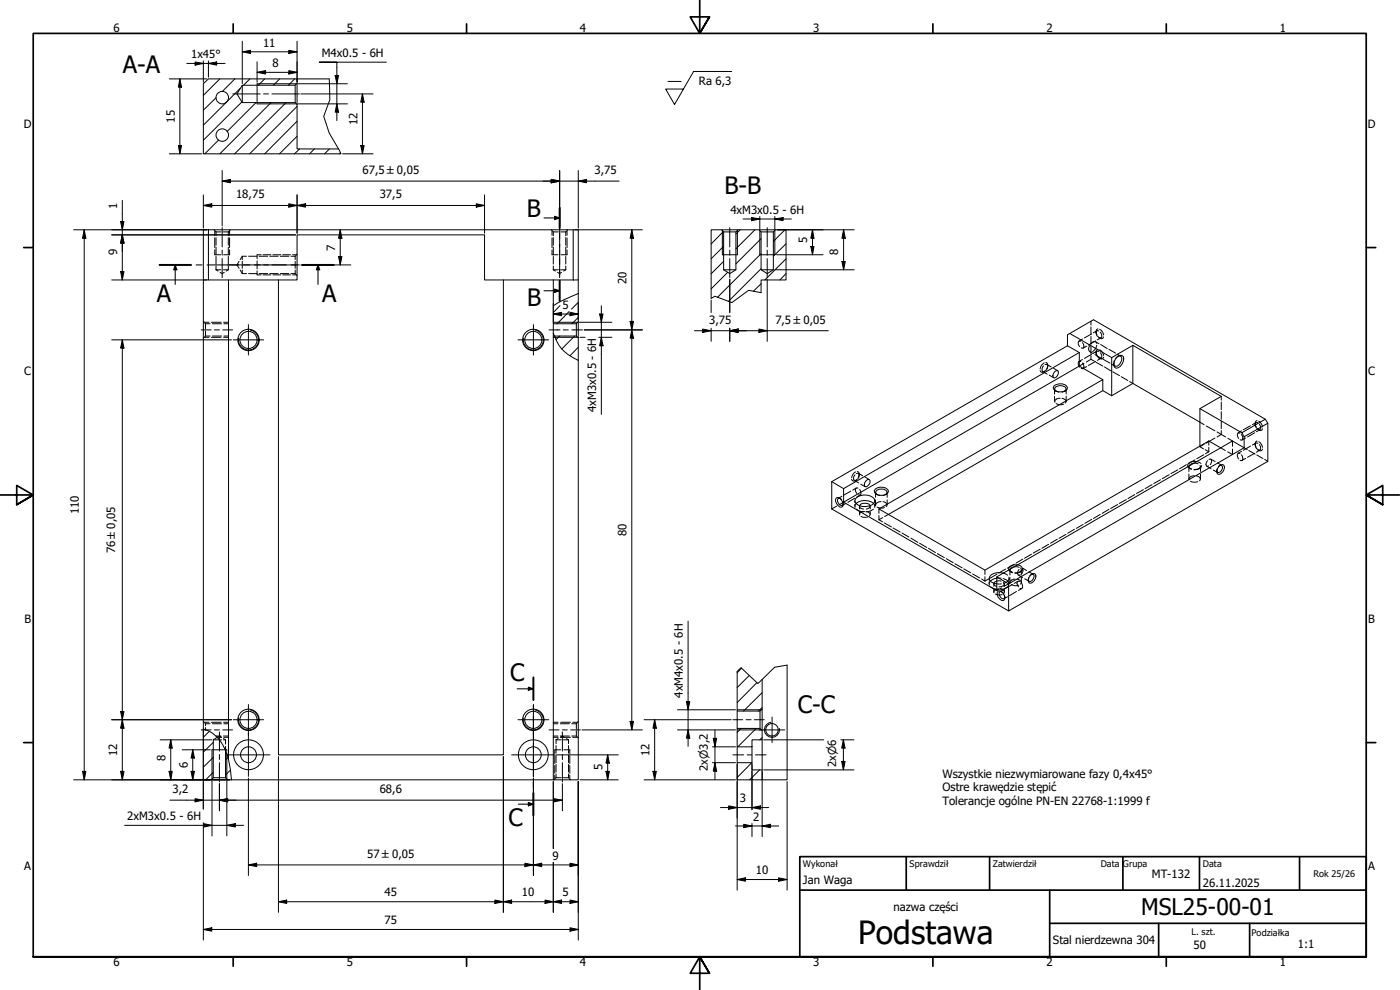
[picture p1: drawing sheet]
<svg xmlns="http://www.w3.org/2000/svg" width="420mm" height="297mm" viewBox="0 0 420 297" stroke-linecap="round" stroke-linejoin="round" font-family="sans-serif">
<!-- layer: Hatch (ISO) -->
<g fill="none" stroke="#000" stroke-width=".3">
<path d="M64.8 29.3l-3.8 3.8M66 23.7l-5 4.9M70.5 23.7l-3.8 3.8M72.1 26.5l-11.1 11.1M72.6 30.6l-11.6 11.5M75 23.7l-1.9 1.9M76.8 30.8l-8.7 8.7M79.4 23.7l-1.9 1.9M81.3 30.8l-15.3 15.4M83.9 23.7l-1.9 1.9M85.9 30.8l-15.5 15.4M88.5 23.7l-1.9 1.9"/>
<path d="M89.2 36.4l-9.8 9.8M89.2 31.9l-14.3 14.3M65.6 42l-4.1 4.2M89.2 40.9l-5.3 5.3M89.9 44.7l-1.5 1.5M94.4 44.7l-1.5 1.5M98.9 44.7l-1.5 1.5M102.2 45.8l-.3 .4M217.1 69.5l-3.7 3.7M217.2 78.4l-3.8 3.8M217.2 73.9l-3.8 3.7M222.1 68.9l-1.2 1.3"/>
<path d="M226.6 68.9l-5.7 5.8M228.4 76.1l-13.1 13.1M228.4 71.6l-7.5 7.6M235.6 68.9l-3.5 3.5M235.9 77.6l-6.3 6.4M235.9 73.1l-3.8 3.8M168.1 91.7l-2 2.1M170.8 93.5l-3.6 3.6M173.5 95.2l-1.9 1.9M173.5 90.7l-2 2.1M218.4 81.7l-5 5M228.4 85.1l-2.3 2.3"/>
<path d="M228.4 80.6l-9.8 9.8M235.9 82.1l-1.8 1.9M168 100.8l-1.1 1.1M172.5 100.8l-3.9 3.9M173.5 104.2l-2.4 2.5M62.8 219.4l-1.8 1.8M222.4 218.6l-1.2 1.2M222.6 200.5l-1.4 1.4M224.9 202.7l-3.7 3.6M226.9 218.6l-5.5 5.5M227.1 204.8l-5.9 6M228.7 212.3l-1.1 1"/>
<path d="M228.7 207.8l-5.6 5.5M64 231.7l-2.3 2.3M64 227.3l-3 2.9M64 222.7l-3 3M68.4 227.3l-.7 .7M69.2 231.1l-1.5 1.4M225.6 228.8l-4.4 4.5M228 231l-3 3M228.7 221.3l-.7 .7"/>
</g>
<!-- layer: Break Line (ISO) -->
<path d="M98.8 23.7l.2 6.2-1.8 5 1.6 5 3.5 6.3M166.1 100a12.1 12.1 0 0 0 7.4 8.1M173.5 88.1a38.4 38.4 0 0 0-7.4 3.6M228.4 87.8l-3.7-.7-5.1 3.7-5-1.9-1.2 .6M236.2 199.6l-3.7 .6-5 4.9-5.1-4.8-1.2 1.2M61 218.7a10.4 10.4 0 0 1 7.1 7.7l1.1 4.5 .3 3.1" fill="none" stroke="#000" stroke-width=".3"/>
<!-- layer: Hidden (ISO) -->
<g fill="none" stroke="#000" stroke-width=".3">
<path d="M64.3 68.9l.2 .2v1.5M64.5 75v1.4h1.7M64.5 71.4v2.9M64.6 69.4l.2 .2M64.8 69.6h1.5M64.8 69.6v1.1M64.8 71.3v2.3M64.8 74.2v2.2M64.8 76.9v2.3M64.8 79.8v1.1M67.1 69.6h1.4M68.5 69.6v1.1"/>
<path d="M68.5 71.3v2.3M68.5 74.2v2.2M68.5 76.9v2.3M68.5 79.8v1.1M68.7 69.4l-.2 .2M68.9 75v1.4h-1.8M68.9 71.4v2.9M69.2 68.9l-.3 .2v1.5M71.8 78.4l-.7 1.1 .7 1M72.7 78.4v2.1M72.7 76.9l-.6 1M74 76.9h-1.3v1"/>
<path d="M74.6 76.9h2.6M77.2 78.3v2.4M77.8 76.9h2.5M78.4 76.4h-1.2v1.2M78.9 76.4h2.4M81 76.9h2.5M81.9 76.4h2.4M84.1 76.9h2.6M84.8 76.4h2.4M87.3 76.9h1.3M87.8 76.4h1.2M88.6 78.4v2.1"/>
<path d="M88.8 76.7l-.2 .2v1M89.2 76.2l-.2 .3M165.5 68.9l.2 .2v1.5M165.7 75v1.4h1.7M165.7 71.4v2.9M165.9 69.4l.2 .2M166.1 69.6h1.5M166.1 69.6v1.1M166.1 71.3v2.3M166.1 74.2v2.2M166.1 76.9v2.3M166.1 79.8v1.1"/>
<path d="M168.3 69.6h1.5M169.8 69.6v1.1M169.8 71.3v2.3M169.8 74.2v2.2M169.8 76.9v2.3M169.8 79.8v1.1M170 69.4l-.2 .2M170.2 75v1.4h-1.8M170.2 71.4v2.9M170.4 68.9l-.2 .2v1.5M61 96.5l.3 .2h1.4M61.5 97l.2 .1"/>
<path d="M61.7 97.1v1.5M61.7 99.4v1.4M61.7 97.1h1.4M63.4 96.7h3M63.8 97.1h2.7M64.8 80.9h1.5M64.8 80.9l.7 .4M66 81.7l.7 .4 .6-.4M67.1 80.9h1.4M67.1 96.7h1.5M67.2 97.1h1.4M68.5 80.9l-.6 .4"/>
<path d="M72.1 81l.6 1.1M72.7 81v1.1M72.7 82.1h1.3M74.6 82.1h2.6M77.2 81.3v1.2h1.2M77.8 82.1h2.5M78.9 82.5h2.4M81 82.1h2.5M81.9 82.5h2.4M84.1 82.1h2.6M84.8 82.5h2.4M87.3 82.1h1.3"/>
<path d="M87.8 82.5h1.2l.2 .2M88.6 81v1.1M88.6 82.1l.2 .2M166.1 80.9h1.5M166.1 80.9l.6 .4M167.3 81.7l.7 .4 .5-.4M168.3 80.9h1.5M169.8 80.9l-.6 .4M327.4 96.4v1.1M327.4 98.1v2.3M328.9 99.5l.3 1M328.9 99.8l.5 1.2"/>
<path d="M328.9 99.5v.3M329.2 99.2l-1.1 .7M329.5 98.7l-.4 .2-.2 .6M329.8 99.3l-.4-.1-.3 .2-.2 .4M330 98.8a2.34 2.34 0 0 1 1.2 1.7M330.2 99.7a1.24 1.24 0 0 1 .2 1.7h-.5M61.7 100.8h1.4M61.7 100.8l-.2 .2M62.7 101.2h-1.4l-.3 .2M63.4 101.2h3M63.8 100.8h2.7M67.1 101.2h1.5"/>
<path d="M67.2 100.8h1.4M166.1 100.8h.1M166.1 101.2h.1M166.3 100.8h.1M166.4 101.2h.2M312.9 111.5l1.4 .8M313.2 109.8a1.24 1.24 0 0 0-.2 1.7l.5-.1M313.4 108.9a2.3 2.3 0 0 0-1.2 1.8M313.4 111.5l-.1 .1M313.6 111.4l-.1 .1M313.6 109.4l.3-.1 .4 .2 .2 .4M313.8 111l-.9 .7-.5-.1-.2-.4"/>
<path d="M313.9 108.8l.4 .2 .2 .6M314.2 109.3l1.3 .8M314.5 109.6l-.4 1M314.5 109.9l-.5 1.1M314.5 109.6v.3M314.9 112.6l1.3 .7M316.2 110.5l1.2 .7M316.5 116.7v1.5M316.5 118.9v1.5M316.7 117.3h.1M316.9 117.3l.9 .4M316.9 117.3l.1 .1"/>
<path d="M318.1 119.5l-1.1 .2-.4 .4v.6M318.7 119.5l1 .4 .3 .4-.3 .7M319.5 117.3v.1M319.6 117.3l-.9 .4M319.7 117.3h.1M320 116.7v1.5M320 118.9v1.5M324.4 108.5l-.6-.1a1.24 1.24 0 0 0 .2 1.8M324.4 102.4l-.6-.1a1.15 1.15 0 0 0 .2 1.7M324.9 108.9l.4 1.1-.1 .5-.4 .2-.3-.2M324.9 102.8l.4 1.1-.1 .5h-.7M324.9 107.9l-1.1 .5"/>
<path d="M324.9 101.7l-1.1 .6M325.3 109l-1.4 .8M326.1 110l-1 .6M326.1 103.9l-1 .5M327.1 103.6a1.21 1.21 0 0 0 .2 2M327.1 105.5l1 .6M327.4 101v2.2M327.4 103.8v2.3M327.4 106.7v1.1M327.4 107.8l-1.4 .8M327.4 107.8l1 .6M327.6 106.3l-2.2 1.3"/>
<path d="M327.6 100.2l-2.2 1.2M328.6 106.4l2 1.2M328.8 102.5l1 .6M328.8 108.4l-2.2 1.3M328.8 102.3l-2.2 1.3M328.9 105.6l.3 1M328.9 105.9l.5 1.1M328.9 108.7l2.1 1.1M328.9 105.6v.1M328.9 105.8v.1M329.1 103.6a2.36 2.36 0 0 1-1.2 1.9M329.1 103l-.4-.5h-.5l-.8 .7"/>
<path d="M329.2 105.4l-1.1 .6M329.5 101l1 .6 .5-.1 .2-.4M329.5 104.8l-.4 .3-.2 .5M329.5 107.1l1 .6 .5-.1 .2-.4M329.8 105.5h-.7l-.2 .4M330 105a2.34 2.34 0 0 1 1.2 1.7M330 107.6h.1M330 101.4l.1 .1M330.2 105.8a1.15 1.15 0 0 1 .2 1.7h-.5M330.3 103.4l2 1.2M330.4 107.5l-1.1 .6M330.4 101.4l-1.1 .6"/>
<path d="M331.1 107.8l2 1.2M331.5 110.1l1.9 1.2M332.8 104.8l2 1.2M333.6 109.3l1 .5M333.9 111.6l2.1 1.1M334.3 109.1h.1M334.4 108.3l-.1 1.1M335.3 106.3l1 .6M335.5 106.9h.1M335.6 106.9l-.7 .6M335.7 106.8v.1M336.5 113l2 1.2"/>
<path d="M339 114.5l1 .5M366.5 118.9v1.2M317 121.1a2.31 2.31 0 0 0 2.2 .2M356 139.4l-2 1.2M356.8 139.8l.1 .5 .7 .5-1.1-.8M356.8 139.9v1.6M358.3 139l1.3 .2M358.6 138l-2 1.1M359.2 138.5l1.2 .6M360.1 126.7l1.3 .7M360.1 133.8v.2M360.2 139.6v.5a1.68 1.68 0 0 1-1.9 .9"/>
<path d="M360.3 139.9v1.6M360.6 139.7a1.81 1.81 0 0 1-2.3 1.1M361.3 136.4l-2.1 1.3M361.4 133.3l-1.3 .7 1.1 .7M361.7 134.9l1.1 .7M362 127.8l2.6 1.5M362.1 139.9l1.4 .7M362.4 138.2l-.5 1.1 .2 .5h.6M362.8 132.3v1.3M362.8 134.2v1.4M362.8 135.6l-1 .5M362.8 137.8l.5-.1a1.32 1.32 0 0 1-.1 1.7"/>
<path d="M363.4 137.8l1.3 .7M364.6 131.4l-2.6 1.6M365.3 129.6l2.6 1.5M365.4 138.9l1.2 .7M366 139.7l-.4 .4M366.2 139.6h.1M366.3 134.4l1.4 .8M366.5 129.2v1.2l-1.2 .7M366.5 120.6v2.3M366.5 123.5v2.3M366.5 126.4v2.2M368.5 131.5l1.4 .8v1.6"/>
<path d="M369.9 134.7v1.7l-1.5-.8M372.1 136.1l-.5-.1a1.32 1.32 0 0 0 .1 1.7M372.1 130l-.5-.1a1.23 1.23 0 0 0 .1 1.7M372.6 136.4l.4 1.2-.1 .4-.4 .2-.3-.1M372.6 130.4l.4 1.1-.1 .4h-.7M372.6 135.4l-1.1 .6M372.6 129.3l-1.1 .6M373.4 134.4l.9 .5M373.8 137.5l-1.1 .7M373.8 131.4l-1.1 .6M374.8 135.2l1.9 1.1M375.3 133.8l-2.2 1.3"/>
<path d="M375.3 127.7l-2.2 1.3M376.6 136l-2.2 1.2M376.6 129.8l-2.2 1.3M376.7 127l.3 1.1M376.7 133.1l.3 1.1M376.7 133.5l.4 1.1M376.7 127.4l.4 1M376.7 127v.1M376.7 127.2v.2M376.7 133.1v.2M376.7 133.4v.1M376.9 132.9l-1 .6"/>
<path d="M376.9 126.8l-1 .6M377.2 136.5l1.8 1.1M377.3 126.2l-.5 .3-.1 .5M377.3 128.5l.9 .7 .5-.1 .2-.5M377.3 132.4l-.5 .2-.1 .5M377.3 134.7l.9 .6 .5-.1 .2-.5M377.5 133h-.7l-.1 .5M377.5 126.9l-.3-.2-.4 .2-.1 .5M377.7 135.1l.1 .1M377.7 129h.1M377.8 126.4l.9 .9 .2 .8M377.8 132.5l.9 1 .2 .7"/>
<path d="M378 133.4a1.23 1.23 0 0 1 .1 1.7h-.5M378 127.2a1.32 1.32 0 0 1 .1 1.8l-.5-.1M378.1 135.1l-1 .6M378.1 129l-1 .5M379.5 137.8l1 .6M251.1 151.9l-1.5 .8M251.9 149.4l.1 .1M252 149.5l.6 .5M252.1 149.5l.1 .1M252.7 148.9l-1.1 .6M252.9 150.5l.1 .7M253 151.1v.1"/>
<path d="M253 151.3v.1M253.2 150.7l-1.4 .8M253.9 151.1l-1.1 .5M255.3 147.4l-2.1 1.2M256.4 144.1l1.3 .8M256.5 150.2v.6M256.5 151.4v.5M256.5 149.5l-2.1 1.2M256.6 142.5a1.15 1.15 0 0 0-.2 1.6h.5M256.8 141.6a2.34 2.34 0 0 0-1.2 1.7M256.8 144.2l-.1 .1M256.9 151.1l-.3 .5v.7"/>
<path d="M257 152.8l.6 .4 1.6 .4M257 146.4l-1.1 .7M257 142.1h.7l.2 .4M257.3 143.7l-1 .7-.5-.1-.2-.5M257.3 141.5l.4 .2 .2 .5M257.5 146.5l-.3-.1-.3 .1-.2 .5 .5 1.1M257.6 142l1.3 .7M257.9 142.5l-.5 1.2M257.9 142.2l-.3 1M257.9 142.2v.2M257.9 142.5h.1M257.9 151.9v.8"/>
<path d="M257.9 153.5v.9M258 151.8v.4l1.1 .6M258 146.9a1.32 1.32 0 0 1 .1 1.7l-.5-.1M258.2 148.5l-1.1 .6M258.3 145.3l1.4 .7M258.4 154.9l.5 .3 1.5-.1M259.5 153.5a1.14 1.14 0 0 0-1.5 1M259.6 143.1l1.3 .8M260 153.5l1 .5 .2 .4-.3 .4M261.1 151.8l-.1 .4-1 .6M261.2 151.9v.8M261.2 153.5v.9"/>
<path d="M262.1 152.8l-.7 .4-1.6 .4M262.2 151.1l.3 .5v.7M262.6 150.2v.6M262.6 151.4v.5M262.8 147.8v1.4M262.8 150v1.5M263 148.3h.1M263.1 148.3l.9 .3M263.2 152.1a2.55 2.55 0 0 0 2.2 .2M263.2 148.4h.1M263.8 154.7v1.2l1.1-.6M263.8 152.7v1.3"/>
<path d="M263.8 155.9l1.1 .7M264.4 150.5a1.34 1.34 0 0 0-1.6 1.2M265 150.5a1.03 1.03 0 0 1 1.1 1.3l-.2 .2M265.4 156.9l2.1 1.2M265.8 148.4h-.1M265.9 148.3l-.9 .3M266 148.3h-.1M266.3 147.8v1.4M266.3 150v1.5M266.6 154.4l-1.1 .6M268 158.4l2.1 1.2M270.7 159.9l2.1 1.2"/>
<path d="M322.5 158.8l-2.1 1.2M325.1 157.3l-2.1 1.2M327.7 155.8l-2.1 1.2M330.2 154.4l-2 1.2M332.8 152.8l-2 1.2M335.4 151.4l-2.1 1.2M338 149.9l-2.1 1.2M340.6 148.4l-2.1 1.2M343.2 146.9l-2.1 1.2M345.8 145.4l-2.1 1.2M348.3 143.9l-2 1.2M350.9 142.4l-2.1 1.2"/>
<path d="M353.5 141l-2.1 1.1M356.8 142.2v1.5M357.1 140.5v.1M357.3 144.4a2.55 2.55 0 0 0 2.2 .1M357.3 140.6v.1M358.5 142.7a1.26 1.26 0 0 0-1.6 1.2M359 142.8a1.03 1.03 0 0 1 1.2 1.3l-.2 .2M359.9 140.6l-.1 .1M360 140.5v.1M360.3 142.2v1.5M364.1 141l1.3 .8M365.2 141.2v.3"/>
<path d="M365.3 140.6l-.1 .7M273.4 161.5l2.1 1.2M276 163l2.1 1.3M278.6 164.5l2.1 1.3M281.3 166.1l2.1 1.2M284 167.6l2.1 1.2M286.6 169.1l2.1 1.3M289.2 170.7l2.1 1.2M291.9 172.2l2.1 1.2M295.6 173v1.4l-1-.7M295.6 171.1v1.3M296.7 173.7l-1.1 .7"/>
<path d="M296.9 173.5v.5M296.9 174.6v.6M297.2 174.4l-.3 .5v.7M297.3 176.1a3.3 3.3 0 0 0 2.4 .7M298.3 175v.4l.8 .5M298.3 175.2v.7M298.3 176.8v.8M298.7 178.2a2.16 2.16 0 0 0 2 .2M299.1 173.5h1.3M299.1 174.4h1.4M299.1 175.2h1.4M299.2 172.3l-2 1.2"/>
<path d="M299.7 176.7l-1 .3-.4 .3v.5M300.3 176.7l1 .5 .1 .5-.2 .4M300.4 177.4l.1 .1M300.5 177.5l.6 .5M300.5 176.4l-1.4 .8M300.6 177.5l.1 .1M301.1 173.6a2.02 2.02 0 0 1 1.7 1.6v-.6M301.1 174.6l.3 .5a1.36 1.36 0 0 1-1.6 1M301.1 171.9l1.3 .7M301.2 176.9l-1.1 .6M301.4 178.5l.2 .7M301.4 175.2v.7"/>
<path d="M301.4 176.8v.8M301.6 179.1v.1M301.6 179.3v.1M301.8 170.7l-2.1 1.2M302.4 179.1l-1.1 .5M302.6 175.8l-1.4 .9-.8 .1M302.7 175.2l-1.5 .7M302.8 173.2v.1a1.82 1.82 0 0 1-1.6 1.8M302.8 171.1l1.1 .7M302.8 173.5v.5M303.1 170.9v.4l.8 .5M303.1 171v1.5"/>
<path d="M303.1 173.3v1.4M303.3 171.6h.1M303.5 171.6l.1 .1M303.5 175.4a2.31 2.31 0 0 0 2.3 .2M303.8 175.4l-2.1 1.2M304.4 169.3l-2.1 1.2M304.5 170l1.4 .2M304.7 173.8a1.24 1.24 0 0 0-1.6 1.2M305.1 177.5l-2.1 1.2M305.2 173.8a1.09 1.09 0 0 1 1.3 1.3l-.2 .1M305.4 169.5l1.2 .6M305.4 174.4l-1 .7"/>
<path d="M305.6 172.6l1.3 .7M305.8 170.9l-.4 1.1 .1 .5h.7M306 174.5l-.3-.1-.3 .1-.2 .5 .5 1.1M306.1 171.6l-.1 .1M306.2 171.6h.1M306.3 170.5l.5-.1a1.23 1.23 0 0 1-.2 1.7M306.5 170.7v.4a1.91 1.91 0 0 1-2 .8M306.5 174.9a1.32 1.32 0 0 1 .1 1.7l-.5-.1M306.5 171v1.5M306.5 173.3v1.4M306.7 176.6l-1.1 .6M306.8 170.4l1.3 .8"/>
<path d="M306.9 170.7a1.81 1.81 0 0 1-2.3 1.2M307 167.8l-2.1 1.2M307.5 173.7l1.4 .7M308.6 173.8v.2M308.7 173.3l-.1 .9M308.8 171.6l1.3 .7M309.6 172.3l-.1 .1M309.6 166.3l-2.1 1.2M309.6 172.3l-.5 .4M309.8 172.2l-.1 .1M312.2 164.8l-2.1 1.2M314.7 163.3l-2 1.2"/>
<path d="M317.3 161.8l-2 1.2M319.9 160.3l-2.1 1.2M61 216.5l.3 .2h1.4M61.5 216.9l.2 .3M61.7 217.2h1.4M61.7 217.2v.5M61.7 218.3v.6M63.4 216.7h3M63.8 217.2h2.7M67.1 216.7h1.5M67.2 217.2h1.4M166.1 217.2h1.3"/>
<path d="M166.1 216.7h1.4M168.1 217.2h2.8M168.3 216.7h2.9M171.6 217.2h1.4M173 217.2v1.4M173 219.3v1.5M173.2 216.9l-.2 .3M173.5 216.5l-.1 .2h-1.5M64.8 220.8h1.5M65.4 221.1l-.2 .1h1.3M65.7 221l.1-.2 .7 .4M65.8 222h.7"/>
<path d="M67.1 220.8h1.5M67.1 222h.6M67.1 221.6l.6 .4M67.2 221.2h1.4M67.6 225h.2M67.7 222v1.3M67.7 224v1.2M67.9 225l.2 .4M68.1 225.9v.5M166.1 220.8h1.3M166.1 221.2h1.4M166.5 226.7v2.4"/>
<path d="M166.5 229.7v2.3M166.5 232.6v1.2l-.2 .2M166.9 222h1.5M166.9 222v1.1M166.9 223.7v2.3M166.9 226.6v2.2M166.9 229.3v2.3M166.9 232.2v1.1M166.9 233.3h1.5M166.9 233.3l-.2 .2M167.5 221.6l-.6 .4M168.1 220.8h2.8"/>
<path d="M168.1 221.2l.7-.4 .6 .4M168.3 221.2h2.9M168.3 225h-1.8v1.2M169.1 233.3h1.5l.2 .2M169.1 222h1.5M169.2 225h1.8v1.2M170 221.6l.6 .4M170.6 222v1.1M170.6 223.7v2.3M170.6 226.6v2.2M170.6 229.3v2.3M170.6 232.2v1.1"/>
<path d="M171 226.7v2.4M171 229.7v2.3M171 232.6v1.2l.2 .2M171.6 220.8h1.4M171.9 221.2h1.5l.1 .2M173 220.8l.2 .2"/>
</g>
<!-- layer: Visible (ISO) -->
<g fill="none" stroke="#000" stroke-width=".3">
<path d="M72.7 25.6v5.2M77.2 25.1v6.1M88.6 25.6v5.2M89.2 23.7h9.6M89.2 24.9v6.5M101.6 44.7h-12.4v-13.3l-.6-.6h-15.9l-1.6-2.6 1.6-2.6h15.9l.6-.7v-1.2h-26.7l-1.5 1.4v21.1h41.3M61 68.9h1.5v15.1h-1.5zM62.5 68.9h109.5M172 68.9h1.5v15.1h-1.5zM216.6 68.9h4.9M216.8 76.4h4.5M217.2 69.6h3.7"/>
<path d="M227.8 68.9h4.9M228 76.4h4.5M228.4 69.6h3.7M61 84v150h2.4l.6-.7v-11.3M62.5 84h26.7v-13.5h56.2v13.5h26.6M68.6 84v143.9M83.6 84v142.5h67.5v-142.5M166.1 97.1v136.9h7.4v-132.6l-.5-.6M166.1 84v13.1h6.9l.5-.6v-12.5M173 97.1v3.7M173.5 96.5v4.9M217.2 80.9h3.7"/>
<path d="M228.4 87.8v-3.8h7.5v-15.1h-3.2l-.6 .7v11.3l-1.8 1.2-1.9-1.2v-11.3l-.6-.7h-6.3l-.6 .7v11.3l-1.9 1.2-1.8-1.2v-11.3l-.6-.7h-3.2v20.6M228.4 80.9h3.7M166.4 100.8h6.6M316.4 115.7a2.69 2.69 0 0 1 4 .6 1.81 1.81 0 0 1-2.3 1.3 1.72 1.72 0 0 1-2-1.4zM316.5 111.6l.9-.4a1.34 1.34 0 0 1 0 1.4 1.34 1.34 0 0 1-1.3 .7v-1.1zM316.9 117.3l-.4-.9a2.24 2.24 0 0 1 3.4 0l-.3 .9M320.4 103.7l3.5 2.1v4l7.1 4.1M320.4 103.7v-3.3l7.8-4.5 51.5 29.9M320.4 103.7l-70.8 40.8M321.1 100.1l12.5 7.2M323.9 109.8l-70.7 40.9v-4.1l-3.6-2.1M323.9 105.8l-70.7 40.8"/>
<path d="M331 117.2l-64.4 37.2M333.6 118.7l-2.6-1.5v-3.3l-67.2 38.8 31.8 18.4 67.2-38.8 3.5 2.1M335 107.4l.6-.5 1.1-.2a1.77 1.77 0 0 1 0 2.5 1.56 1.56 0 0 1-2.2 1 2.43 2.43 0 0 1 .5-2.8zM335.6 106.9l.9 .1a2.27 2.27 0 0 1-1.7 2.9l-.4-.2-.1-.5M340 103.6l-6.4 3.7v11.4M340 115l-6.4 3.7M358.3 139l-.7 .1-.8 .7M359.2 138.5a2.32 2.32 0 0 0-2.8 1l.1 .5M360.1 126.7l-20.1-11.7v-11.4l26.5 15.3-6.4 3.7v11.2M360.1 122.6l12.6 7.2M365.9 139.9l1.1-.5a1.42 1.42 0 0 1 0 2.2l-1.1 .8-.5-.2a1.8 1.8 0 0 1 .5-2.3zM366.1 139.6h.5a1.32 1.32 0 0 1 .1 1.5 1.32 1.32 0 0 1-1.3 .6l-.2-.4"/>
<path d="M372.7 129.8l7-4 .8 1.2-7.1 4zM373.4 134.4l-70.7 40.8-3.6-2.1v4.1l-45.9-26.5M373.4 134.4l-3.5-2.1-70.8 40.8M373.4 131v3.4M380.5 127v11.4l-77.8 44.9v-8.1M249.6 144.5v8.2l53.1 30.6M251.1 149.3a1.99 1.99 0 0 1 1.8 2.6l-.4 .3a2.11 2.11 0 0 1-1.7-2.4zM252 149.5h-.3a1.38 1.38 0 0 0-.1 1.4 1.38 1.38 0 0 0 1.3 .7l.1-.4M256.9 149.5a4 4 0 0 1 5.5 .3 1.67 1.67 0 0 1-1.6 2 3 3 0 0 1-4.3-1.7zM256.9 151.1a4.3 4.3 0 0 1 5.3 0M258 151.8a1.97 1.97 0 0 1 3.1 0M259.9 144.3l.4-.4h.5l.3 .3a1.87 1.87 0 0 1-1.2 1.9l-.4-.2-.1-.4z"/>
<path d="M262.7 146.7a2.75 2.75 0 0 1 3.9 .6 2.16 2.16 0 0 1-3.1 1.2l-.7-.3-.4-.5v-.5zM263.1 148.3l-.3-.4v-.4a2.24 2.24 0 0 1 3.4 0v.4l-.3 .4M299.1 173.5l-1.9 .9M299.1 174.4l-.8 .6M299.5 177.3a1.99 1.99 0 0 1 1.9 2.6l-.3 .3a1.98 1.98 0 0 1-1.6-2.9zM300.5 177.5h-.3a1.38 1.38 0 0 0-.1 1.4 1.38 1.38 0 0 0 1.3 .7l.2-.4M301.1 171.9a3.3 3.3 0 0 0-4.2 1.6 2.17 2.17 0 0 0 2.2 1.7M304.5 170l-1.2 .4-.2 .5M305.4 169.5a2.55 2.55 0 0 0-2.7 1l.1 .6M309.4 172.5l.5-.4h.5l.4 .2a1.99 1.99 0 0 1-1.9 2.6 1.81 1.81 0 0 1 .5-2.4zM309.6 172.3h.4a1.38 1.38 0 0 1 .1 1.4 1.38 1.38 0 0 1-1.3 .7l-.2-.4M236.2 199.6v34.4h-7.5"/>
<path d="M221.2 201.5v11.8h6.9l.6-.5v-8.9M221.2 218.6h6.9l.6 .6v2.8h-3v2.1h-4.5zM221.2 213.3v5.3M228.1 213.3v5.3M228.7 212.8v6.4M63.4 234h4.9M63.6 225h4M64 222h1.8M64 233.3h3.7M65.2 221.2l-1.2 .8M67.7 225.2v8.1l.6 .7h97.8M221.2 228.8h4.5v2.2h3v3h-7.5z"/>
<path d="M221.2 224.1v4.7M225.7 224.1v4.7M228.7 222v9"/>
<circle cx="66.7" cy="29.3" r="1.87"/>
<circle cx="66.7" cy="40.5" r="1.87"/>
<circle cx="74.6" cy="102" r="3.2"/>
<circle cx="74.6" cy="102" r="2.57"/>
<circle cx="160.1" cy="102" r="3.2"/>
<circle cx="160.1" cy="102" r="2.57"/>
<circle cx="74.6" cy="216" r="3.2"/>
<circle cx="74.6" cy="216" r="2.57"/>
<circle cx="160.1" cy="216" r="3.2"/>
<circle cx="160.1" cy="216" r="2.57"/>
<circle cx="231.7" cy="219" r="1.87"/>
<circle cx="74.6" cy="226.5" r="2.38"/>
<circle cx="74.6" cy="226.5" r="4.5"/>
<circle cx="160.1" cy="226.5" r="2.38"/>
<circle cx="160.1" cy="226.5" r="4.5"/>
</g>
<!-- layer: Visible Narrow (ISO) -->
<g fill="none" stroke="#000" stroke-width=".3">
<path d="M77.2 25.1h11.8M77.2 31.2h11.8M216.8 69.1v7.3M221.3 69.1v7.3M228 69.1v7.3M232.5 69.1v7.3M75.1 99a3 3 0 0 1 2.5 3.5 3 3 0 0 1-3.5 2.5 3 3 0 0 1-2.5-3.5M160.6 99a3 3 0 0 1 2.4 3.5 3 3 0 0 1-3.5 2.5 3 3 0 0 1-2.4-3.5M166.1 96.7h7.3M166.6 101.2h6.8M75.1 213a3 3 0 0 1 2.5 3.5 3 3 0 0 1-3.5 2.5 3 3 0 0 1-2.5-3.5M160.6 213a3 3 0 0 1 2.4 3.5 3 3 0 0 1-3.5 2.5 3 3 0 0 1-2.4-3.5"/>
<path d="M221.2 219h7.3M221.2 213h7.3M231.3 216.7a2.25 2.25 0 0 0-1.8 2.7 2.25 2.25 0 0 0 2.6 1.8 2.25 2.25 0 0 0 1.8-2.6M63.6 225v8.8M68.1 226.4v7.4"/>
</g>
<!-- layer: Section Line (ISO) -->
<g fill="none" stroke="#000" stroke-width=".32">
<path d="M47.9 79.5h9.4M52.6 79.5l.5 1.4h-1zM52.6 79.5v5.8M58.9 79.5h1.7M62.2 79.5h9.4M73.1 79.5h1.8M76.4 79.5h9.5M87.4 79.5h1.8M90.7 79.5h9.4M95.4 79.5l.5 1.4h-1zM95.4 79.5v5.8M163.3 65.4h4.7"/>
<path d="M166.4 64.9l1.6 .5-1.6 .5zM168 62.3v6.1M168 70v1.7M168 73.3v6.1M163.3 87.2h4.7M166.4 86.7l1.6 .5-1.6 .5zM168 80.9v1.8M168 84.2v6.1M155.2 206.7h4.9M158.6 206.2l1.5 .5-1.5 .4zM160.1 203.2v6.8M160.1 211.5v1.8"/>
<path d="M160.1 214.8v6.8M160.1 223.1v1.8M160.1 226.4v6.7M160.1 234.6v1.8M160.1 237.9v6.8M155.6 241.3h4.5M158.6 240.8l1.5 .5-1.5 .5z"/>
</g>
<path d="M47.9 79.5h9.4M90.7 79.5h9.4M168 62.3v6.1M168 84.2v6.1M160.1 203.2v6.8M160.1 237.9v6.8" fill="none" stroke="#000" stroke-width=".57"/>
<path d="M166.4 64.9l1.6 .5-1.6 .5zM52.6 79.5l.5 1.4h-1zM95.4 79.5l.5 1.4h-1zM166.4 86.7l1.6 .5-1.6 .5zM158.6 206.2l1.5 .5-1.5 .4zM158.6 240.8l1.5 .5-1.5 .5z" fill="#000"/>
<!-- layer: Border (ISO) -->
<g fill="none" stroke="#000" stroke-width=".51">
<path d="M70 7.2v2.8M140 7.2v2.8M210 0v10l-2.9-4.9h5.8l-2.9 4.9 2.9-4.9M280 7.2v2.8M350 7.2v2.8M7.1 74.3h2.9M410 74.3h2.9M0 148.5h10l-5-2.8v5.7l5-2.9-5 2.9M420 148.5h-10l5-2.8v5.7l-5-2.9 5 2.9M7.1 222.8h2.9M410 222.8h2.9M10 287.1v-277.1h400v277.1h-400h400"/>
<path d="M70 287.1v2.8M140 287.1v2.8M212.9 292l-2.9-4.9 2.9 4.9h-5.8l2.9-4.9v9.9M280 287.1v2.8M350 287.1v2.8"/>
</g>
<!-- layer: Title (ISO) -->
<path d="M240 257h170v30.1h-170zM272 257v10.1M297 257v10.1M337 257v10.1M360 257v10.1M390 257v10.1M240 267.1h170M315 277h95M315 267.1v20M347.7 277v10M375 277v10.1" fill="none" stroke="#000" stroke-width=".51"/>
<!-- layer: Centerline (ISO) -->
<g fill="none" stroke="#000" stroke-width=".3">
<path d="M69.8 28.2h8.3M79.1 28.2h1.5M81.6 28.2h8.3M66.7 68.3v5.8M66.7 75v1.6M66.7 77.6v5.7M68.3 79.5h9.8M79.1 79.5h1.5M81.6 79.5h8.3M168 68.3v5.8M168 75v1.6M168 77.6v5.7"/>
<path d="M219 68.3v5.8M219 75v1.6M219 77.6v5.7M230.3 68.3v5.8M230.3 75v1.6M230.3 77.6v5.7M60.4 99h3M64.3 99h1.5M66.9 99h2.9M164.8 99h3.3M169 99h1.6M171.6 99h3.2"/>
<path d="M60.4 219h3M64.3 219h1.5M65.8 219.6v5.7M66.9 219h2.9M164.8 219h3M168.8 219.6v5.7M168.8 219h1.4M171.3 219h2.9M220 215.9h2.9M223.9 215.9h1.5M226.4 215.9h3M65.8 226.4v1.5"/>
<path d="M65.8 228.8v5.8M168.8 226.4v1.5M168.8 228.8v5.8M220 226.5h3.2M224.2 226.5h1.5M226.7 226.5h3.2"/>
</g>
<!-- layer: Center Mark (ISO) -->
<g fill="none" stroke="#000" stroke-width=".3">
<path d="M74.5 97.4v9.1M160.1 97.4v9.1M70 102h9.1M155.4 102h9.3M70 215.9h9.1M74.5 219.9v13.1M74.5 211.4v9.2M155.4 215.9h9.3M160.1 219.9v13.1M160.1 211.4v9.2M227.8 219h7.7M231.7 215.1v7.7"/>
<path d="M68.1 226.5h12.9M153.5 226.5h13.1"/>
</g>
<!-- layer: Dimension (ISO) -->
<g fill="none" stroke="#000" stroke-width=".3">
<path d="M56.1 19h11.5M58.5 18.6l2.5 .4-2.5 .5zM61 18.3v6.4M62.5 19l2.5-.4v.9zM62.5 18.3v4.9M72.7 15.5l2.5-.4v1zM72.7 15.5h16.5M72.7 12.4v12.7M77.2 18.5v6.2M86.7 15.1l2.5 .4-2.5 .6zM89.2 12.4v12.1M50.8 23.7h11.2"/>
<path d="M54 23.7l.5 2.4h-1zM54 23.7v22.5M77.2 21.7l2.5-.5v1zM77.2 21.7h12M86.7 21.2l2.5 .5-2.5 .5zM90.3 28.2h21.7M108.8 28.2l.5 2.5h-1zM108.8 28.2v18M50.8 46.2h9.8M53.5 43.7h1l-.5 2.5zM61 58.5v9.9M66.7 54.3l2.5-.5v1z"/>
<path d="M66.7 54.3h119.1M66.7 51.2v16.6M89.2 58.5v11.5M102.8 46.2h9.2M108.3 43.7h1l-.5 2.5zM145.4 58.5v11.5M165.4 53.8l2.6 .5-2.6 .5zM168 51.2v16.6M173.5 54.3l2.5-.5v1zM173.5 51.2v17.2M22.1 68.9h39.9M25.3 68.9l.5 2.6h-1z"/>
<path d="M25.3 68.9v165.1M33.5 70.5h33M36.2 66.5h1l-.5 2.4zM36.7 70.5l.5 2.4h-1zM36.7 60.1v23.9M61 61.6l2.6-.5v1.1zM61 61.6h84.4M66.8 70.5h21.9M86.7 61.1l2.5 .5-2.5 .6zM89.2 61.6l2.5-.5v1.1zM90.3 79.5h15M101.6 76.9h1l-.5 2.6z"/>
<path d="M102.1 68.9l.5 2.6h-1zM102.1 68.9v10.6M142.9 61.1l2.5 .5-2.5 .6zM172.5 68.9h20.3M189.6 68.9l.5 2.6h-1zM189.6 68.9v150.1M233 76.4h14M233.2 68.9h23.1M243.3 74h1l-.5 2.4zM243.8 68.9l.5 2.6h-1zM243.8 68.9v7.5M252.7 78.5h1l-.5 2.4z"/>
<path d="M253.2 68.9l.5 2.6h-1zM253.2 68.9v12M33.5 84h28.5M36.2 81.5h1l-.5 2.5zM166.1 94.2l2.4-.5v1zM166.1 94.2h7.4M166.1 91v5.6M171.1 93.7l2.4 .5-2.4 .5zM173.5 91v5M175.3 99h17.5M189.1 96.4h1l-.5 2.6zM189.6 99l.5 2.5h-1z"/>
<path d="M208.4 99.2h40.2M210.9 98.7l2.5 .5-2.5 .5zM213.4 90v3.8M213.4 98.5v3.9M219 99.2l2.6-.5v1zM219 83.8v10M219 98.5v3.9M227.8 98.7l2.5 .5-2.5 .5zM230.3 83.8v18.6M232.6 80.9h23.7M33.5 102h36M36.7 102l.5 2.4h-1z"/>
<path d="M36.7 102v132M33.5 215.9h36M36.2 213.5h1l-.5 2.4zM36.7 215.9l.5 2.6h-1zM61 219.2v23.5M174.7 219h18.1M189.1 216.5h1l-.5 2.5zM193.3 215.9h26.2M196.5 215.9l.5 2.6h-1zM196.5 215.9v18.1M214.6 219.1v14.8M22.1 234h43.6"/>
<path d="M24.8 231.4h1l-.5 2.6zM36.2 231.4h1l-.5 2.6zM48.1 222h15.4M50.7 231.4h1l-.5 2.6zM51.2 222l.5 2.5h-1zM51.2 222v12M54.7 225h8.4M57.3 231.4h1.1l-.6 2.6zM57.8 225l.6 2.4h-1.1zM57.8 225v9M58.5 239.6l2.5 .5-2.5 .5zM65.8 235.1v8.2"/>
<path d="M66 234h3M74.5 233.5v29.2M83.6 227v46.7M151.1 227v46.7M160.1 233.5v29.2M166.1 234.5v20.1M166.2 239.6l2.6 .5-2.6 .5zM167.1 226.5h1.6M168.8 235.1v8.2M168.8 226.5h16.7M173.5 234.5v47.6M174.1 234h11.4"/>
<path d="M181.9 231.4h1l-.5 2.6zM182.4 226.5l.5 2.5h-1zM182.4 226.5v7.5M193.3 234h27.4M196 231.4h1l-.5 2.6zM213.8 228.8h6.9M213.8 224.1h6.9M214.1 221.5h1l-.5 2.6zM214.6 228.8l.5 2.6h-1zM221.2 229.3v37.8M225.7 229.3v13.6M228.7 231.4v19.6"/>
<path d="M229.2 222h2.4M229.2 231h27.1M231.8 222h15.4M236.2 234.5v32.6M252.3 222h4M252.6 228.5h1l-.5 2.5zM253.1 222l.5 2.5h-1zM253.1 222v9M51 240.1h117.8M61 246.9v35.2M65.8 240.1l2.5-.5v1zM74.5 259.5l2.5-.5v1z"/>
<path d="M74.5 259.5h99M157.5 259l2.6 .5-2.6 .5zM160.1 259.5l2.5-.5v1zM166.1 258.7v15M171.1 259l2.4 .5-2.4 .5zM216.2 242.3h14.5M218.7 241.8l2.5 .5-2.5 .5zM220.7 247.8h13M223.2 247.3l2.5 .5-2.5 .5zM225.7 242.3l2.5-.5v1zM225.7 247.1v3.9M228.7 247.8l2.5-.5v1z"/>
<path d="M61 278.9l2.6-.5v1zM61 278.9h112.5M83.6 270.6l2.4-.5v1zM83.6 270.6h89.9M148.5 270.1l2.6 .5-2.6 .5zM151.1 270.6l2.4-.5v1zM163.6 270.1l2.5 .5-2.5 .5zM166.1 270.6l2.4-.5v1zM171.1 278.4l2.4 .5-2.4 .5zM171.1 270.1l2.4 .5-2.4 .5zM221.2 263.9l2.5-.5v1zM221.2 263.9h15"/>
<path d="M233.7 263.4l2.5 .5-2.5 .5z"/>
</g>
<g fill="#000">
<path d="M58.5 18.6l2.5 .4-2.5 .5zM62.5 19l2.5-.4v.9zM72.7 15.5l2.5-.4v1zM86.7 15.1l2.5 .4-2.5 .6zM54 23.7l.5 2.4h-1zM77.2 21.7l2.5-.5v1zM86.7 21.2l2.5 .5-2.5 .5zM108.8 28.2l.5 2.5h-1zM53.5 43.7h1l-.5 2.5zM66.7 54.3l2.5-.5v1zM108.3 43.7h1l-.5 2.5zM165.4 53.8l2.6 .5-2.6 .5z"/>
<path d="M173.5 54.3l2.5-.5v1zM25.3 68.9l.5 2.6h-1zM36.2 66.5h1l-.5 2.4zM36.7 70.5l.5 2.4h-1zM61 61.6l2.6-.5v1.1zM86.7 61.1l2.5 .5-2.5 .6zM89.2 61.6l2.5-.5v1.1zM101.6 76.9h1l-.5 2.6zM102.1 68.9l.5 2.6h-1zM142.9 61.1l2.5 .5-2.5 .6zM189.6 68.9l.5 2.6h-1zM243.3 74h1l-.5 2.4z"/>
<path d="M243.8 68.9l.5 2.6h-1zM252.7 78.5h1l-.5 2.4zM253.2 68.9l.5 2.6h-1zM36.2 81.5h1l-.5 2.5zM166.1 94.2l2.4-.5v1zM171.1 93.7l2.4 .5-2.4 .5zM189.1 96.4h1l-.5 2.6zM210.9 98.7l2.5 .5-2.5 .5zM219 99.2l2.6-.5v1zM227.8 98.7l2.5 .5-2.5 .5zM36.7 102l.5 2.4h-1zM189.6 99l.5 2.5h-1z"/>
<path d="M36.2 213.5h1l-.5 2.4zM36.7 215.9l.5 2.6h-1zM189.1 216.5h1l-.5 2.5zM196.5 215.9l.5 2.6h-1zM24.8 231.4h1l-.5 2.6zM36.2 231.4h1l-.5 2.6zM50.7 231.4h1l-.5 2.6zM51.2 222l.5 2.5h-1zM57.3 231.4h1.1l-.6 2.6zM57.8 225l.6 2.4h-1.1zM65.8 240.1l2.5-.5v1zM181.9 231.4h1l-.5 2.6z"/>
<path d="M182.4 226.5l.5 2.5h-1zM196 231.4h1l-.5 2.6zM214.1 221.5h1l-.5 2.6zM214.6 228.8l.5 2.6h-1zM252.6 228.5h1l-.5 2.5zM253.1 222l.5 2.5h-1zM58.5 239.6l2.5 .5-2.5 .5zM74.5 259.5l2.5-.5v1zM160.1 259.5l2.5-.5v1zM166.2 239.6l2.6 .5-2.6 .5zM218.7 241.8l2.5 .5-2.5 .5zM223.2 247.3l2.5 .5-2.5 .5z"/>
<path d="M225.7 242.3l2.5-.5v1zM228.7 247.8l2.5-.5v1zM61 278.9l2.6-.5v1zM83.6 270.6l2.4-.5v1zM148.5 270.1l2.6 .5-2.6 .5zM151.1 270.6l2.4-.5v1zM157.5 259l2.6 .5-2.6 .5zM163.6 270.1l2.5 .5-2.5 .5zM166.1 270.6l2.4-.5v1zM171.1 278.4l2.4 .5-2.4 .5zM171.1 259l2.4 .5-2.4 .5zM171.1 270.1l2.4 .5-2.4 .5z"/>
<path d="M221.2 263.9l2.5-.5v1zM233.7 263.4l2.5 .5-2.5 .5z"/>
</g>
<!-- layer: Symbol (ISO) -->
<g fill="none" stroke="#000" stroke-width=".3">
<path d="M116 18.7h-20.2h5.3v17.5M89.5 25.1h14.8M89.5 31.2h14.8M100.6 22.7h1l-.5 2.4zM101.1 31.2l.5 2.4h-1zM200.5 24.4h3.9M219.6 21.4h-11.4l-5.8 10-2.6-4.7h5.3M223 65.7h14.5M225.6 65.3l2.4 .4-2.4 .5zM228 64.9v3.8M232.5 65.7l2.5-.4v.9zM232.5 64.9v3.8"/>
<path d="M173.9 96.7h9.7M180 94.2h1l-.5 2.5zM180.5 91.7v32.6M174.1 101.2h1.5M179.7 101.2h3.9M180.5 101.2l.5 2.5h-1zM206.5 186.4v37.6M203.3 213h17.4M203.3 219h17.4M206 210.5h1l-.5 2.5zM206.5 219l.5 2.5h-1zM63.6 234.3v16.5"/>
<path d="M68.1 234.3v16.5M37.4 247.6h35.7M61.1 247.1l2.5 .5-2.5 .5zM68.1 247.6l2.5-.5v1z"/>
</g>
<path d="M100.6 22.7h1l-.5 2.4zM101.1 31.2l.5 2.4h-1zM225.6 65.3l2.4 .4-2.4 .5zM232.5 65.7l2.5-.4v.9zM180 94.2h1l-.5 2.5zM180.5 101.2l.5 2.5h-1zM206 210.5h1l-.5 2.5zM206.5 219l.5 2.5h-1zM61.1 247.1l2.5 .5-2.5 .5zM68.1 247.6l2.5-.5v1z" fill="#000"/>
<text font-size="9.6" x="257.6" y="283.1">Podstawa</text>
<g font-size="7.2">
<text x="36.8" y="22">A-A</text>
<text x="217.4" y="58.3">B-B</text>
<text x="158.1" y="65.1">B</text>
<text x="47.1" y="90.7">A</text>
<text x="96.6" y="90.7">A</text>
<text x="158.2" y="91.7">B</text>
<text x="153.1" y="204.4">C</text>
<text x="239.5" y="213.8">C-C</text>
<text x="152.7" y="247.8">C</text>
</g>
<text font-size="6.9" x="342.5" y="274.6">MSL25-00-01</text>
<g font-size="3.4">
<text x="34" y="9.6">6</text>
<text x="104.1" y="9.6">5</text>
<text x="174.1" y="9.6">4</text>
<text x="244" y="9.6">3</text>
<text x="314.1" y="9.6">2</text>
<text x="384" y="9.6">1</text>
<text x="57.3" y="17.5">1x45°</text>
<text x="78.9" y="14">11</text>
<text x="96.6" y="17.1">M4x0.5 - 6H</text>
<text x="81.8" y="20.1">8</text>
<text x="209.7" y="25.6">Ra 6,3</text>
<text x="7.2" y="38.4">D</text>
<text x="52.5" y="36.8" transform="rotate(-90 52.5 36.8)">15</text>
<text x="107.3" y="37.6" transform="rotate(-90 107.3 37.6)">12</text>
<text x="410.5" y="38.4">D</text>
<text x="108.8" y="52.2">67,5 ±0,05</text>
<text x="178.4" y="52.2">3,75</text>
<text x="70.9" y="59.5">18,75</text>
<text x="114" y="59.5">37,5</text>
<text x="35.2" y="62.7" transform="rotate(-90 35.2 62.7)">1</text>
<text x="219.2" y="64.2">4xM3x0.5 - 6H</text>
<text x="35.1" y="76.4" transform="rotate(-90 35.1 76.4)">9</text>
<text x="100.6" y="75.2" transform="rotate(-90 100.6 75.2)">7</text>
<text x="242.3" y="72.9" transform="rotate(-90 242.3 72.9)">5</text>
<text x="251.6" y="76.5" transform="rotate(-90 251.6 76.5)">8</text>
<text x="188" y="85.3" transform="rotate(-90 188 85.3)">20</text>
<text x="168.8" y="92.6">5</text>
<text x="212.9" y="97.1">3,75</text>
<text x="232.7" y="97.1">7,5 ±0,05</text>
<text x="7.3" y="112.6">C</text>
<text x="410.6" y="112.6">C</text>
<text x="178.9" y="123.6" transform="rotate(-90 178.9 123.6)">4xM3x0.5 - 6H</text>
<text x="23.7" y="154.3" transform="rotate(-90 23.7 154.3)">110</text>
<text x="188" y="160.8" transform="rotate(-90 188 160.8)">80</text>
<text x="34.5" y="166" transform="rotate(-90 34.5 166)">76 ±0,05</text>
<text x="7.4" y="186.9">B</text>
<text x="410.7" y="186.9">B</text>
<text x="204.9" y="209.3" transform="rotate(-90 204.9 209.3)">4xM4x0.5 - 6H</text>
<text x="35.2" y="226.9" transform="rotate(-90 35.2 226.9)">12</text>
<text x="194.9" y="226.9" transform="rotate(-90 194.9 226.9)">12</text>
<text x="49.7" y="228.3" transform="rotate(-90 49.7 228.3)">8</text>
<text x="56.3" y="230.4" transform="rotate(-90 56.3 230.4)">6</text>
<text x="180.8" y="231.1" transform="rotate(-90 180.8 231.1)">5</text>
<text x="212.4" y="231.3" transform="rotate(-90 212.4 231.3)">2x⌀3,2</text>
<text x="251" y="230.1" transform="rotate(-90 251 230.1)">2x⌀6</text>
<text x="282.8" y="233.3">Wszystkie niezwymiarowane fazy 0,4x45°</text>
<text x="51.8" y="238">3,2</text>
<text x="114" y="238">68,6</text>
<text x="282.8" y="237.5">Ostre krawędzie stępić</text>
<text x="222.1" y="240.8">3</text>
<text x="282.8" y="241.5">Tolerancje ogólne PN-EN 22768-1:1999 f</text>
<text x="38.2" y="246">2xM3x0.5 - 6H</text>
<text x="226" y="246.3">2</text>
<text x="110.2" y="257.4">57 ±0,05</text>
<text x="165.9" y="257.9">9</text>
<text x="7.3" y="261.2">A</text>
<text x="226.8" y="262.3">10</text>
<text x="345.7" y="263.4">MT-132</text>
<text x="410.6" y="261.2">A</text>
<text x="115.4" y="269">45</text>
<text x="156.7" y="269">10</text>
<text x="168.8" y="269">5</text>
<text x="241" y="265.4">Jan Waga</text>
<text x="361" y="266">26.11.2025</text>
<text x="268.2" y="273.4">nazwa części</text>
<text x="115.4" y="277.3">75</text>
<text x="316" y="283.3">Stal nierdzewna 304</text>
<text x="358.2" y="284.8">50</text>
<text x="389.5" y="284.5">1:1</text>
<text x="34" y="289.9">6</text>
<text x="104.1" y="289.9">5</text>
<text x="174.1" y="289.9">4</text>
<text x="244" y="289.9">3</text>
<text x="314.1" y="289.9">2</text>
<text x="384" y="289.9">1</text>
</g>
<g font-size="2.7">
<text x="241" y="260.1">Wykonał</text>
<text x="273" y="260.1">Sprawdził</text>
<text x="298" y="260.1">Zatwierdził</text>
<text x="330.3" y="260">Data</text>
<text x="337" y="260.1">Grupa</text>
<text x="361" y="260">Data</text>
<text x="394.2" y="263.2">Rok 25/26</text>
<text x="357.6" y="280.5">L. szt.</text>
<text x="375.6" y="280.7">Podziałka</text>
</g>
</svg>
